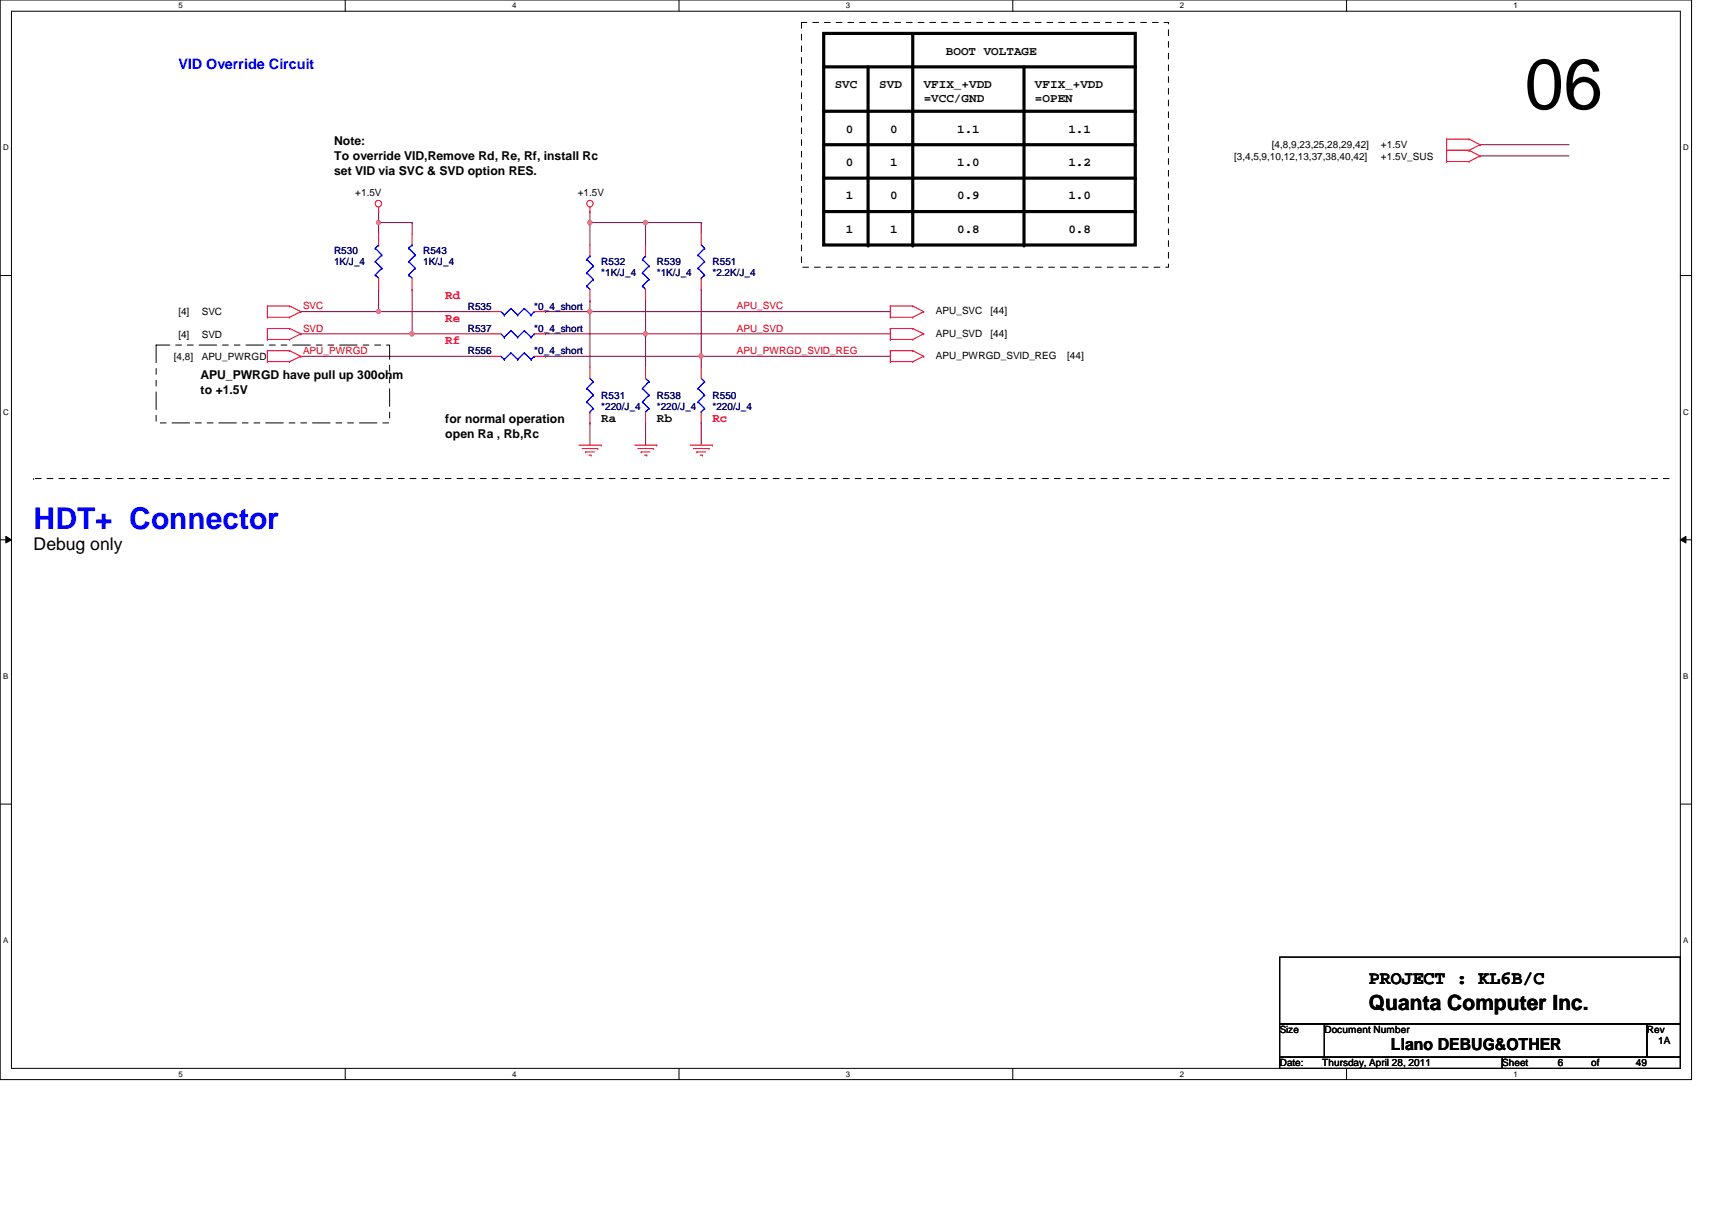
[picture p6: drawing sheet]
<svg xmlns="http://www.w3.org/2000/svg" width="297mm" height="210mm" viewBox="0 0 297 210" stroke-linecap="round" stroke-linejoin="round" font-family="sans-serif">
<path d="M0 0h293.5v187.3h-293.5zM2 1.9h289.5v183.4h-289.5z" fill="none" stroke="#000" stroke-width=".17"/>
<g fill="#fff">
<path d="M30.9 .2h.8v1.5h-.8z"/>
<path d="M30.9 185.5h.8v1.6h-.8z"/>
</g>
<path d="M59.9 0v1.9M59.9 185.3v2" fill="none" stroke="#000" stroke-width=".17"/>
<g fill="#fff">
<path d="M88.9 .2h.7v1.5h-.7z"/>
<path d="M88.9 185.5h.7v1.6h-.7z"/>
</g>
<path d="M117.8 0v1.9M117.8 185.3v2" fill="none" stroke="#000" stroke-width=".17"/>
<g fill="#fff">
<path d="M146.8 .2h.7v1.5h-.7z"/>
<path d="M146.8 185.5h.7v1.6h-.7z"/>
</g>
<path d="M175.7 0v1.9M175.7 185.3v2" fill="none" stroke="#000" stroke-width=".17"/>
<g fill="#fff">
<path d="M204.7 .2h.7v1.5h-.7z"/>
<path d="M204.7 185.5h.7v1.6h-.7z"/>
</g>
<path d="M233.6 0v1.9M233.6 185.3v2" fill="none" stroke="#000" stroke-width=".17"/>
<g fill="#fff">
<path d="M262.6 .2h.8v1.5h-.8z"/>
<path d="M262.6 185.5h.8v1.6h-.8z"/>
<path d="M.5 24.8h1v1.6h-1z"/>
<path d="M292.1 24.8h.9v1.6h-.9z"/>
<path d="M.5 70.7h1v1.5h-1z"/>
<path d="M292.1 70.7h.9v1.5h-.9z"/>
</g>
<path d="M0 47.8h2M291.5 47.8h2" fill="none" stroke="#000" stroke-width=".17"/>
<g fill="#fff">
<path d="M.5 116.5h.9v1.6h-.9z"/>
<path d="M292.1 116.5h.8v1.6h-.8z"/>
</g>
<path d="M0 93.6h2M1 93l1 .6-1 .6zM291.5 93.6l1-.6v1.2zM291.5 93.6h2" fill="none" stroke="#000" stroke-width=".17"/>
<path d="M1 93l1 .6-1 .6zM291.5 93.6l1-.6v1.2z" fill="#000"/>
<g fill="#fff">
<path d="M.5 162.4h.9v1.5h-.9z"/>
<path d="M292.1 162.4h.8v1.5h-.8z"/>
</g>
<path d="M0 139.5h2M291.5 139.5h2" fill="none" stroke="#000" stroke-width=".17"/>
<path d="M102.4 54.1h.1M102.4 54.1h52.1" fill="none" stroke="#800040" stroke-width=".17"/>
<circle cx="102.3" cy="54" r=".37" fill="#f0f"/>
<circle cx="102.3" cy="54" r=".37" fill="none" stroke="#f0f" stroke-width=".17"/>
<path d="M94.7 57.9h.1M112 52.2h.1M112 52.2v5.7h-17.3" fill="none" stroke="#800040" stroke-width=".17"/>
<circle cx="112" cy="57.9" r=".38" fill="#f0f"/>
<circle cx="112" cy="57.9" r=".38" fill="none" stroke="#f0f" stroke-width=".17"/>
<path d="M52.2 54.1h.1M52.2 54.1h32.8M65.7 54.1h.1M71.5 50.2h.1M71.5 50.2v7.7M112 57.9h.1M112 57.9h42.5M52.2 61.8h.1M52.2 61.8h32.8" fill="none" stroke="#800040" stroke-width=".17"/>
<circle cx="65.7" cy="54" r=".37" fill="#f0f"/>
<circle cx="65.7" cy="54" r=".37" fill="none" stroke="#f0f" stroke-width=".17"/>
<path d="M52.2 57.9h.1M52.2 57.9h19.3" fill="none" stroke="#800040" stroke-width=".17"/>
<circle cx="71.5" cy="57.9" r=".38" fill="#f0f"/>
<circle cx="71.5" cy="57.9" r=".38" fill="none" stroke="#f0f" stroke-width=".17"/>
<g fill="none" stroke="#800040" stroke-width=".17">
<path d="M71.5 38.6h.1M71.5 38.6v2M102.4 38.6h.1M102.4 38.6h9.6M112 38.6h.1M112 38.6v3.9M121.7 38.6h.1M121.7 38.6v2M65.7 50.2h.1M65.7 50.2v3.9M71.5 57.9h.1M71.5 57.9h13.5"/>
<path d="M112 57.9h.1M112 57.9v5.8M121.7 61.8h.1M121.7 61.8v1.9"/>
</g>
<circle cx="112" cy="38.6" r=".38" fill="#f0f"/>
<circle cx="112" cy="38.6" r=".38" fill="none" stroke="#f0f" stroke-width=".17"/>
<circle cx="102.3" cy="38.6" r=".38" fill="#f0f"/>
<circle cx="102.3" cy="38.6" r=".38" fill="none" stroke="#f0f" stroke-width=".17"/>
<path d="M94.7 61.8h.1M94.7 61.8h59.8M112 73.4h.1M112 73.4v3.8M121.7 61.8h.1" fill="none" stroke="#800040" stroke-width=".17"/>
<circle cx="121.6" cy="61.8" r=".38" fill="#f0f"/>
<circle cx="121.6" cy="61.8" r=".38" fill="none" stroke="#f0f" stroke-width=".17"/>
<path d="M65.7 38.6h.1M65.7 38.6v2" fill="none" stroke="#800040" stroke-width=".17"/>
<circle cx="65.7" cy="38.6" r=".38" fill="#f0f"/>
<circle cx="65.7" cy="38.6" r=".38" fill="none" stroke="#f0f" stroke-width=".17"/>
<g fill="none" stroke="#800040" stroke-width=".17">
<path d="M65.7 38.6h.1M65.7 36.7h.1M65.7 38.6h5.8M65.7 36.7v1.9M102.4 38.6h.1M102.4 36.7h.1M102.4 36.7v5.8M112 38.6h.1M112 38.6h9.7M256.8 25.1h.1M256.8 27.1h.1M256.8 25.1h15.4"/>
<path d="M256.8 27.1h15.4M94.7 54.1h.1M94.7 54.1h7.7M102.4 52.2h.1M102.4 54.1h.1M102.4 52.2v11.5M121.7 50.2h.1M121.7 50.2v11.6M102.4 73.4h.1M102.4 73.4v3.8M121.7 73.4h.1M121.7 73.4v3.8"/>
</g>
<g fill="none" stroke="#f00" stroke-width=".17">
<path d="M65.7 36.7h.1M65.7 35.9v.8M102.4 36.7h.1M102.4 35.9v.8M251 26.1h.1M251 24.1h.1M251 28h.1M251 24.1h3.9M251 26.1h3.9M251 24.1v3.9M251 28h3.9M254.9 24.1h.1"/>
<path d="M254.9 26.1h.1M254.9 28h.1M254.9 24.1l1.9 1M254.9 26.1l1.9 1M256.8 25.1h.1M256.8 27.1h.1M256.8 25.1l-1.9 1M256.8 27.1l-1.9 .9M46.4 55h.1M46.4 53.1h.1M46.4 58.9h.1M46.4 57h.1"/>
<path d="M46.4 55h3.8M46.4 53.1h3.8M46.4 53.1v1.9M46.4 57v1.9M46.4 57h3.8M46.4 58.9h3.8M50.2 53.1h.1M50.2 55h.1M50.2 57h.1M50.2 58.9h.1M50.2 53.1l2 1M50.2 57l2 .9"/>
<path d="M52.2 54.1h.1M52.2 57.9h.1M52.2 54.1l-2 .9M52.2 57.9l-2 1M65.7 40.6v1.9M65.7 48.3v1.9M71.5 40.6v1.9M71.5 48.3v1.9M85 54.1h1.9M85 57.9h1.9M92.7 54.1h2M92.7 57.9h2"/>
<path d="M102.4 42.5v1.9M102.4 50.2v2M112 42.5v1.9M112 50.2v2M121.7 40.6v1.9M121.7 48.3v1.9M154.5 55h.1M154.5 53.1h.1M154.5 58.9h.1M154.5 57h.1M154.5 55h3.9M154.5 53.1v1.9"/>
<path d="M154.5 57v1.9M154.5 53.1h3.9M154.5 57h3.9M154.5 58.9h3.9M158.4 55h.1M158.4 53.1h.1M158.4 58.9h.1M158.4 57h.1M158.4 53.1l1.9 1M158.4 57l1.9 .9M160.3 54.1h.1M160.3 57.9h.1"/>
<path d="M160.3 54.1l-1.9 .9M160.3 57.9l-1.9 1M46.4 62.7h.1M46.4 60.8h.1M46.4 62.7h3.8M46.4 60.8h3.8M46.4 60.8v1.9M50.2 60.8h.1M50.2 62.7h.1M50.2 60.8l2 1M52.2 61.8h.1M52.2 61.8l-2 .9"/>
<path d="M85 61.8h1.9M92.7 61.8h2M100.5 77.2h3.8M101 77.8h2.7M101.6 78.4h.1M101.6 78.4h1.5M102.2 79h.4M102.4 63.7v2M102.4 71.5v1.9M102.6 79h.1M103.7 77.8h.1M104.3 77.2h.1"/>
<path d="M110.1 77.2h3.9M110.7 77.8h2.7M111.2 78.4h.1M111.2 78.4h1.6M111.8 79h.4M112 63.7v2M112 71.5v1.9M112.2 79h.1M113.4 77.8h.1M114 77.2h.1M119.8 77.2h3.8M120.3 77.8h2.7"/>
<path d="M120.9 78.4h.1M120.9 78.4h1.5M121.5 79h.4M121.7 63.7v2M121.7 71.5v1.9M121.9 79h.1M123 77.8h.1M123.6 77.2h.1M154.5 62.7h.1M154.5 60.8h.1M154.5 60.8v1.9M154.5 62.7h3.9"/>
<path d="M154.5 60.8h3.9M158.4 62.7h.1M158.4 60.8h.1M158.4 60.8l1.9 1M160.3 61.8h.1M160.3 61.8l-1.9 .9"/>
<circle cx="65.6" cy="35.3" r=".56"/>
<circle cx="102.3" cy="35.3" r=".56"/>
</g>
<path d="M222 166h69.5v11.6h-69.5zM222 177.6h7.8v5.8h-7.8zM229.8 177.6h55.9v5.8h-55.9zM285.7 177.6h5.8v5.8h-5.8zM222 183.4h38.6v1.9h-38.6zM260.6 183.4h30.9v1.9h-30.9z" fill="none" stroke="#000" stroke-width=".17"/>
<path d="M139.1 3.9h63.6v42.5h-63.6zM5.8 83h.1M289.6 83h-283.8" fill="none" stroke="#000" stroke-width=".17" stroke-dasharray="1 1 1 1 1 1 1 1"/>
<path d="M142.9 5.8h54.1v36.7h-54.1zM142.9 19.3h54.1M142.9 11.6h54.1M150.6 11.6v30.9M158.4 5.8v36.7M177.7 11.6v30.9M142.9 25.1h54.1M142.9 30.9h54.1M142.9 36.7h54.1" fill="none" stroke="#000" stroke-width=".55"/>
<g fill="#000">
<circle cx="197" cy="11.6" r=".28"/>
<circle cx="197" cy="19.3" r=".28"/>
<circle cx="197" cy="36.7" r=".28"/>
<circle cx="197" cy="25.1" r=".28"/>
<circle cx="197" cy="30.9" r=".28"/>
<circle cx="150.6" cy="42.5" r=".28"/>
<circle cx="158.4" cy="42.5" r=".28"/>
<circle cx="177.7" cy="42.5" r=".28"/>
</g>
<path d="M27.1 59.9h40.5v13.5h-40.5z" fill="none" stroke="#000" stroke-width=".17" stroke-dasharray="3 1 1 1 1 1"/>
<g fill="none" stroke="#00f" stroke-width=".17">
<path d="M65.1 47.7h.1M65.1 45.4h.1M65.1 43.1h.1M65.1 47.7l.6 .6M65.1 45.4l1.1 1.1M65.1 43.1l1.1 1.1M65.7 42.5h.1M65.7 42.5l-.6 .6M66.2 46.5h.1M66.2 44.2h.1M66.2 46.5l-1.1 1.2M66.2 44.2l-1.1 1.2"/>
<path d="M70.9 47.7h.1M70.9 45.4h.1M70.9 43.1h.1M70.9 47.7l.6 .6M70.9 45.4l1.1 1.1M70.9 43.1l1.1 1.1M71.5 42.5h.1M71.5 42.5l-.6 .6M72 46.5h.1M72 44.2h.1M72 46.5l-1.1 1.2M72 44.2l-1.1 1.2"/>
<path d="M86.9 54.1l.6 .6M86.9 57.9l.6 .6M87.5 54.7h.1M87.5 58.5h.1M88.6 53.5h.1M88.6 57.4h.1M88.6 53.5l-1.1 1.2M88.6 53.5l1.2 1.2M88.6 57.4l-1.1 1.1M88.6 57.4l1.2 1.1M89.8 54.7h.1M89.8 58.5h.1"/>
<path d="M91 53.5h.1M91 57.4h.1M91 53.5l-1.2 1.2M91 53.5l1.2 1.2M91 57.4l-1.2 1.1M91 57.4l1.2 1.1M92.2 54.7h.1M92.2 58.5h.1M92.7 54.1h.1M92.7 57.9h.1M92.7 54.1l-.5 .6M92.7 57.9l-.5 .6"/>
<path d="M101.8 49.6h.1M101.8 47.3h.1M101.8 45h.1M101.8 49.6l.6 .6M101.8 47.3l1.2 1.2M101.8 45l1.2 1.1M102.4 44.4h.1M102.4 44.4l-.6 .6M103 48.5h.1M103 46.1h.1M103 48.5l-1.2 1.1M103 46.1l-1.2 1.2"/>
<path d="M111.5 49.6h.1M111.5 47.3h.1M111.5 45h.1M111.5 49.6l.5 .6M111.5 47.3l1.1 1.2M111.5 45l1.1 1.1M112 44.4h.1M112 44.4l-.5 .6M112.6 48.5h.1M112.6 46.1h.1M112.6 48.5l-1.1 1.1M112.6 46.1l-1.1 1.2"/>
<path d="M121.1 44.2h.1M121.1 46.5h.1M121.1 44.2l1.2 1.2M121.1 46.5l1.2 1.2M121.7 48.3h.1M121.7 42.5l.6 .6M122.3 43.1h.1M122.3 45.4h.1M122.3 47.7h.1M122.3 43.1l-1.2 1.1M122.3 45.4l-1.2 1.1M122.3 47.7l-.6 .6"/>
<path d="M86.9 61.8l.6 .6M87.5 62.4h.1M88.6 61.2h.1M88.6 61.2l-1.1 1.2M88.6 61.2l1.2 1.2M89.8 62.4h.1M91 61.2h.1M91 61.2l-1.2 1.2M91 61.2l1.2 1.2M92.2 62.4h.1M92.7 61.8h.1M92.7 61.8l-.5 .6"/>
<path d="M101.8 67.4h.1M101.8 69.7h.1M101.8 67.4l1.2 1.1M101.8 69.7l1.2 1.2M102.4 71.5h.1M102.4 65.7l.6 .5M103 66.2h.1M103 68.5h.1M103 70.9h.1M103 66.2l-1.2 1.2M103 68.5l-1.2 1.2M103 70.9l-.6 .6"/>
<path d="M111.5 67.4h.1M111.5 69.7h.1M111.5 67.4l1.1 1.1M111.5 69.7l1.1 1.2M112 71.5h.1M112 65.7l.6 .5M112.6 66.2h.1M112.6 68.5h.1M112.6 70.9h.1M112.6 66.2l-1.1 1.2M112.6 68.5l-1.1 1.2M112.6 70.9l-.6 .6"/>
<path d="M121.1 67.4h.1M121.1 69.7h.1M121.1 67.4l1.2 1.1M121.1 69.7l1.2 1.2M121.7 71.5h.1M121.7 65.7l.6 .5M122.3 66.2h.1M122.3 68.5h.1M122.3 70.9h.1M122.3 66.2l-1.2 1.2M122.3 68.5l-1.2 1.2M122.3 70.9l-.6 .6"/>
</g>
<circle cx="102.3" cy="54" r=".37" fill="#f0f"/>
<circle cx="102.3" cy="54" r=".37" fill="none" stroke="#f0f" stroke-width=".17"/>
<circle cx="112" cy="57.9" r=".38" fill="#f0f"/>
<circle cx="112" cy="57.9" r=".38" fill="none" stroke="#f0f" stroke-width=".17"/>
<circle cx="65.7" cy="54" r=".37" fill="#f0f"/>
<circle cx="65.7" cy="54" r=".37" fill="none" stroke="#f0f" stroke-width=".17"/>
<circle cx="71.5" cy="57.9" r=".38" fill="#f0f"/>
<circle cx="71.5" cy="57.9" r=".38" fill="none" stroke="#f0f" stroke-width=".17"/>
<circle cx="112" cy="38.6" r=".38" fill="#f0f"/>
<circle cx="112" cy="38.6" r=".38" fill="none" stroke="#f0f" stroke-width=".17"/>
<circle cx="102.3" cy="38.6" r=".38" fill="#f0f"/>
<circle cx="102.3" cy="38.6" r=".38" fill="none" stroke="#f0f" stroke-width=".17"/>
<circle cx="121.6" cy="61.8" r=".38" fill="#f0f"/>
<circle cx="121.6" cy="61.8" r=".38" fill="none" stroke="#f0f" stroke-width=".17"/>
<circle cx="65.7" cy="38.6" r=".38" fill="#f0f"/>
<circle cx="65.7" cy="38.6" r=".38" fill="none" stroke="#f0f" stroke-width=".17"/>
<text font-size="12.3" x="264.5" y="18.9">06</text>
<text font-size="5.2" fill="#00f" x="5.8" y="91.7">HDT+ Connector</text>
<text font-size="3.6" x="237.5" y="175.2">Quanta Computer Inc.</text>
<text font-size="3.3" x="237.5" y="170.7">PROJECT : KL6B/C</text>
<text font-size="3" x="5.8" y="95.4">Debug only</text>
<text font-size="2.9" x="241.3" y="182.2">Llano DEBUG&amp;OTHER</text>
<text font-size="2.5" fill="#00f" x="30.9" y="12">VID Override Circuit</text>
<g font-size="2.1">
<text x="164.1" y="9.5">BOOT VOLTAGE</text>
<text x="144.8" y="15.3">SVC</text>
<text x="152.6" y="15.3">SVD</text>
<text x="160.3" y="15.3">VFIX_+VDD</text>
<text x="160.3" y="17.7">=VCC/GND</text>
<text x="179.6" y="15.3">VFIX_+VDD</text>
<text x="179.6" y="17.7">=OPEN</text>
<text x="146.8" y="23">0</text>
<text x="154.5" y="23">0</text>
<text x="166.1" y="23">1.1</text>
<text x="185.4" y="23">1.1</text>
<text x="58" y="25.2">Note:</text>
<text x="58" y="27.8">To override VID,Remove Rd, Re, Rf, install Rc</text>
<text x="146.8" y="28.8">0</text>
<text x="154.5" y="28.8">1</text>
<text x="166.1" y="28.8">1.0</text>
<text x="185.4" y="28.8">1.2</text>
<text x="58" y="30.4">set VID via SVC &amp; SVD option RES.</text>
<text x="146.8" y="34.6">1</text>
<text x="154.5" y="34.6">0</text>
<text x="166.1" y="34.6">0.9</text>
<text x="185.4" y="34.6">1.0</text>
<text x="146.8" y="40.3">1</text>
<text x="154.5" y="40.3">1</text>
<text x="166.1" y="40.3">0.8</text>
<text x="185.4" y="40.3">0.8</text>
<text x="34.8" y="65.7">APU_PWRGD have pull up 300ohm</text>
<text x="34.8" y="68.3">to +1.5V</text>
<text x="77.3" y="73.4">for normal operation</text>
<text x="77.3" y="76">open Ra , Rb,Rc</text>
<text x="104.3" y="73.2">Ra</text>
<text x="114" y="73.2">Rb</text>
</g>
<g font-size="2.1" fill="#f00">
<text x="77.3" y="51.9">Rd</text>
<text x="77.3" y="59.6">Rf</text>
<text x="77.3" y="55.8">Re</text>
<text x="123.6" y="73.2">Rc</text>
</g>
<g font-size="1.7">
<text x="214.1" y="27.7">[3,4,5,9,10,12,13,37,38,40,42]</text>
<text x="220.7" y="25.7">[4,8,9,23,25,28,29,42]</text>
<text x="239.6" y="25.7">+1.5V</text>
<text x="239.6" y="27.7">+1.5V_SUS</text>
<text x="61.6" y="34">+1.5V</text>
<text x="100.2" y="34">+1.5V</text>
<text x="30.9" y="54.7">[4]</text>
<text x="30.9" y="58.6">[4]</text>
<text x="35" y="54.7">SVC</text>
<text x="35" y="58.6">SVD</text>
<text x="162.4" y="54.5">APU_SVC</text>
<text x="162.4" y="58.4">APU_SVD</text>
<text x="171.9" y="54.5">[44]</text>
<text x="171.9" y="58.4">[44]</text>
<text x="30.2" y="62.4">[4,8]</text>
<text x="35" y="62.4">APU_PWRGD</text>
<text x="162.4" y="62.2">APU_PWRGD_SVID_REG</text>
<text x="185.2" y="62.2">[44]</text>
<text x="222" y="179.2">Size</text>
<text x="229.8" y="179.2">Document Number</text>
<text x="285.7" y="179.2">Rev</text>
<text x="222" y="185">Date:</text>
<text x="229.4" y="185">Thursday, April 28, 2011</text>
<text x="260.6" y="185">Sheet</text>
<text x="270.3" y="185">6</text>
<text x="276.1" y="185">of</text>
<text x="283.8" y="185">49</text>
<text x="287.7" y="181.1">1A</text>
</g>
<g font-size="1.7" fill="#000080">
<text x="58" y="44.1">R530</text>
<text x="58" y="46">1K/J_4</text>
<text x="73.4" y="44.1">R543</text>
<text x="73.4" y="46">1K/J_4</text>
<text x="104.3" y="46">R532</text>
<text x="104.3" y="48">*1K/J_4</text>
<text x="114" y="46">R539</text>
<text x="114" y="48">*1K/J_4</text>
<text x="123.6" y="46">R551</text>
<text x="123.6" y="48">*2.2K/J_4</text>
<text x="81.1" y="53.8">R535</text>
<text x="92.7" y="53.8">*0_4_short</text>
<text x="81.1" y="57.6">R537</text>
<text x="92.7" y="57.6">*0_4_short</text>
<text x="81.1" y="61.5">R556</text>
<text x="92.7" y="61.5">*0_4_short</text>
<text x="104.3" y="69.2">R531</text>
<text x="104.3" y="71.1">*220/J_4</text>
<text x="114" y="69.2">R538</text>
<text x="114" y="71.1">*220/J_4</text>
<text x="123.6" y="69.2">R550</text>
<text x="123.6" y="71.1">*220/J_4</text>
</g>
<g font-size="1.7" fill="#f00">
<text x="52.6" y="53.7">SVC</text>
<text x="127.8" y="53.7">APU_SVC</text>
<text x="52.6" y="57.5">SVD</text>
<text x="127.8" y="57.5">APU_SVD</text>
<text x="52.6" y="61.4">APU_PWRGD</text>
<text x="127.8" y="61.4">APU_PWRGD_SVID_REG</text>
</g>
<g font-size="1.4">
<text x="30.9" y="1.4">5</text>
<text x="88.9" y="1.4">4</text>
<text x="146.8" y="1.4">3</text>
<text x="204.7" y="1.4">2</text>
<text x="262.6" y="1.4">1</text>
<text x=".5" y="26.1">D</text>
<text x="292.1" y="26.1">D</text>
<text x=".5" y="71.9">C</text>
<text x="292.1" y="71.9">C</text>
<text x=".5" y="117.8">B</text>
<text x="292.1" y="117.8">B</text>
<text x=".5" y="163.6">A</text>
<text x="292.1" y="163.6">A</text>
<text x="30.9" y="186.8">5</text>
<text x="88.9" y="186.8">4</text>
<text x="146.8" y="186.8">3</text>
<text x="204.7" y="186.8">2</text>
<text x="262.6" y="186.8">1</text>
</g>
</svg>
